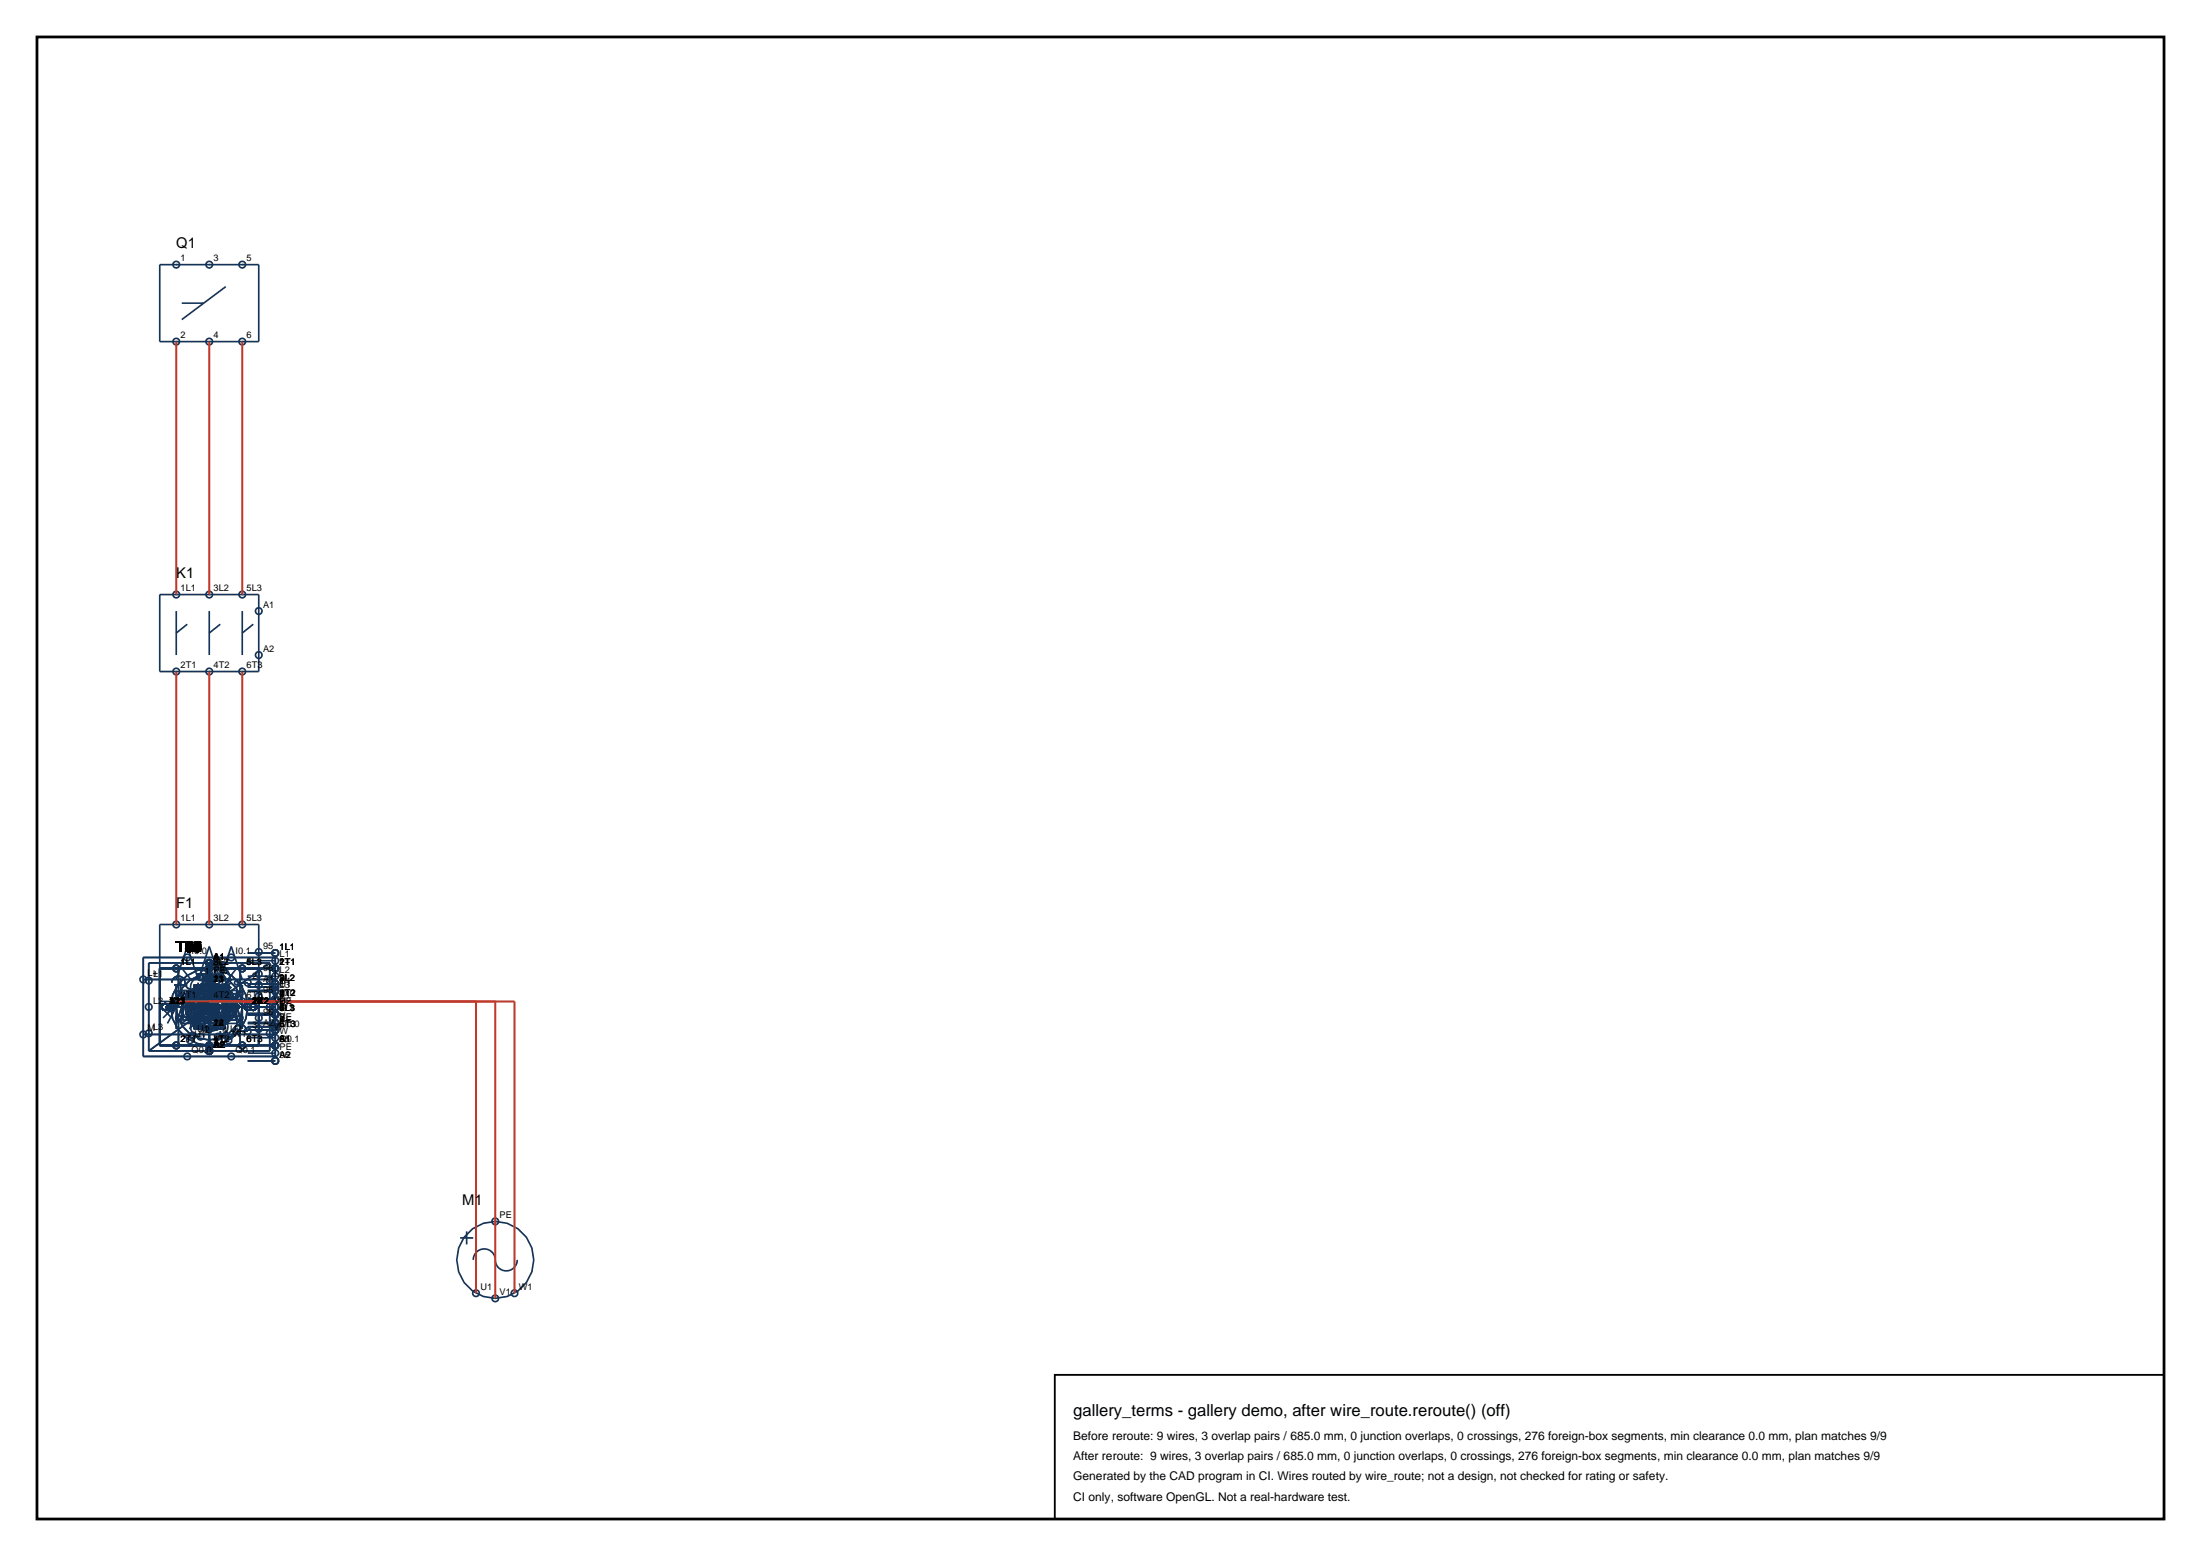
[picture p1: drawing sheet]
<svg xmlns="http://www.w3.org/2000/svg" width="420mm" height="297mm" viewBox="0 0 420 297" stroke-linecap="round" stroke-linejoin="round" font-family="sans-serif">
<path d="M7.1 7.1h405.8v282.8h-405.8z" fill="none" stroke="#000" stroke-width=".53"/>
<g fill="none" stroke="#143359" stroke-width=".32">
<path d="M30.5 50.5h18.9v14.7h-18.9zM34.7 57.9h4.2M43.1 54.7l-8.4 6.3M30.5 113.5h18.9v14.7h-18.9zM33.6 116.6v8.4M35.7 119.2l-2.1 1.6M39.9 116.6v8.4M42 119.2l-2.1 1.6M46.2 116.6v8.4M48.3 119.2l-2.1 1.6M49.4 116.6h.1M49.4 125h.1"/>
<path d="M27.3 182.8h25.2v18.8h-25.2zM27.3 187h25.2M27.3 197.4h25.2M28.4 192.2h.1M28.4 187.2h.1M28.4 197.2h.1M30.5 184.9h22M30.5 191.2h18.9M31.1 192.6l1.7 1.7M31.3 192.8a.95 .95 0 0 1 1.3 0 .95 .95 0 0 1 0 1.3M31.5 192.2h21M32.8 187.6a1.27 1.27 0 0 1 1.4-1.3 1.27 1.27 0 0 1 1.1 1.5 1.26 1.26 0 0 0 1.4 1 1.26 1.26 0 0 0 1.1-1.2"/>
<path d="M32.8 192.6l-1.7 1.7M33.2 188h2.5M33.6 188v8.4M33.6 195.4l2.1-6.3 2.1 6.3 2.1-6.3 2.1 6.3 2.1-6.3 2.1 6.3M33.6 187l2.1-6.3 2.1 6.3 2.1-6.3 2.1 6.3 2.1-6.3 2.1 6.3M34.1 184.9v4.8l-2.1 3.8M34.1 194.3v5.2M34.5 186.7v2.6M34.7 189.1h10.5v6.3h-10.5zM34.9 194.1h10.1M34.9 189.7h10.1v5h-10.1zM34.9 190.3h10.1"/>
<path d="M34.9 185.1l1.7 2.1M35.3 189.1l-3.3 6.3M35.7 190.5l-2.1 1.7a1.57 1.57 0 0 1 1.6-1.6 1.57 1.57 0 0 1 1.6 1.6M35.7 192.2a2.1 2.1 0 0 1 2.1-2.1 2.1 2.1 0 0 1 2.1 2.1M35.7 194.3h8.4M35.7 190.5v3.4l5.5 2.1M36.3 198.6h.1M36.6 189.7v5M36.8 192.2a1.58 1.58 0 0 1 1.6-1.6 1.58 1.58 0 0 1 1.5 1.6M36.8 197.7h.1M37 193.3h5.9M37 192.6l1.7 1.7"/>
<path d="M37.2 192.8a.95 .95 0 0 1 1.3 0 .95 .95 0 0 1 0 1.3M37.3 189.5l5.3 5.4M37.4 185.9h2.5M37.4 190.7v3M37.6 189.8a3.3 3.3 0 0 1 3.9-.6 3.3 3.3 0 0 1 1.6 3.8 1.7 1.7 0 0 1-2 .8 1.7 1.7 0 0 1-1.2-1.9 1.68 1.68 0 0 0-1.8-1.4 1.68 1.68 0 0 0-1.5 1.7 3.3 3.3 0 0 1 1-2.4zM37.6 190.9l2.5 2.6M37.8 189.3l4.6 2.9-4.6 2.9zM37.9 190.1a2.95 2.95 0 0 1 2-.8h3.4v5.8h-3.4a2.94 2.94 0 0 1-2.7-1.8 2.94 2.94 0 0 1 .7-3.2zM38 187a2.94 2.94 0 0 1 3-3 2.94 2.94 0 0 1 2.9 3M38 190.5l1.9 3.6 1.9-3.6M38 190.7l1 3 .9-1.9M38.3 186.5a1.89 1.89 0 0 0-1.9 1.9 1.89 1.89 0 0 0 1.9 1.9 1.89 1.89 0 0 0-1.9 1.9 1.89 1.89 0 0 0 1.9 1.9 1.89 1.89 0 0 0-1.9 1.9 1.89 1.89 0 0 0 1.9 1.9"/>
<path d="M38.3 188.4v7.6M38.3 190.5l1.6 3.4 1.7-3.4M38.7 185.9v5M38.7 193.5l2.5 2.5M38.9 188.8v6.8M39 192.5h1.9M39.1 190.5h3.8M39.1 190.7v3M39.9 192.2a1.57 1.57 0 0 1 1.6-1.6 1.57 1.57 0 0 1 1.6 1.6 1.58 1.58 0 0 1 1.6-1.6 1.58 1.58 0 0 1 1.5 1.6M39.9 192.2a2.1 2.1 0 0 0 2.1 2.1 2.1 2.1 0 0 0 2.1-2.1M39.9 183.8v16.8M39.9 192.2l2.1-1.7-2.1 3.8"/>
<path d="M39.9 188l2.5 6.7M39.9 190.3l-1.9 3.8M39.9 190.3l1.9 3.8M39.9 191.8l2.1 1.2M39.9 193.7l1.7-3h-3.1v3h3.1M39.9 190.3l-1.6 3.6M39.9 190.3l1.7 3.6M39.9 189.7l-2.1 3.8M40.1 190.9l-2.5 2.6M40.4 189.1l-3 6.3M40.4 188.4l1.6 1.7M41 184.9v10.7"/>
<path d="M41 183.8l2.1 3.4h-4.2zM41 183.8l2.1 2.9h-4.2zM41 192.6l-2.1 2.5M41.2 186.3l-1.7 2.1M41.2 192.6h-2.5l-1.7 1.7M41.2 193.5l-2.5 2.5M41.2 189.3l-4.4 2.9M41.2 188.4l-5.5 2.1M41.2 188.4v7.6M41.4 190.7v3a1.26 1.26 0 0 0-1.3-1.3 1.26 1.26 0 0 0-1.2 1.3M41.4 183.8l-2.9 1.3 2.9 1.2-2.9 1.3M41.6 186.5a1.89 1.89 0 0 1 1.9 1.9 1.89 1.89 0 0 1-1.9 1.9 1.89 1.89 0 0 1 1.9 1.9 1.89 1.89 0 0 1-1.9 1.9 1.89 1.89 0 0 1 1.9 1.9 1.89 1.89 0 0 1-1.9 1.9"/>
<path d="M41.6 188.4v7.6M41.6 188l1.7 1.7M41.8 188.2a.95 .95 0 0 1 1.3 0 .95 .95 0 0 1 0 1.3M41.8 190.7l-.9 3-1-1.9M42 196.8a1.27 1.27 0 0 0 1.4 1.3 1.27 1.27 0 0 0 1.2-1.5 1.26 1.26 0 0 1 1.3-1 1.26 1.26 0 0 1 1.2 1.2M42 188.2l.9 1.3M42 188.4l-1.6 1.7M42.4 187.2v1.6l-5.6 3.4M42.4 189.3v5.8M42.4 193h2.6M42.4 191.4h2.6M42.6 189.5l-5.3 5.4"/>
<path d="M42.9 190.1a2.1 2.1 0 0 1 1.8 1.1M42.9 186.3l-1.7 2.1M42.9 188v8.4h-5.9zM42.9 192.6l1.6 1.7M43 192.8a.95 .95 0 0 1 1.4 0 .95 .95 0 0 1 0 1.3M43.1 189.1l-8.4 6.3M43.1 197.7h.1M43.3 188l-1.7 1.7M43.6 198.6h.1M43.7 188l-7.5 8.4M43.7 188h-6.7v8.4M43.7 188v1.5"/>
<path d="M44.1 187l-7.3 5.2M44.1 188.4l-7.3 3.8M44.1 187.6l-7.3 4.6M44.5 192.6l-1.6 1.7a2.09 2.09 0 0 0 1.8-1M44.5 190.5l-7.7 1.7M45 185.1l-1.7 2.1M45.2 187.6h2.1M45.2 196.8h2.1M45.8 189.1l-2.9 6.3M45.8 184.9v4.8l-2.1 3.8M45.8 194.3v5.2M46.2 188v8.4"/>
<path d="M47.3 189.3h5.2M47.3 195.1h5.2M47.3 189.1h5.2M47.3 195.4h5.2M47.3 187.8h5.2M47.3 190.7h5.2M47.3 193.7h5.2M47.3 196.6h5.2M47.3 181.9h5.2M47.3 188.4h5.2M47.3 190.9h5.2M47.3 193.5h5.2"/>
<path d="M47.3 196h5.2M47.3 183.4h5.2M47.3 186.3h5.2M47.3 198.1h5.2M48.3 190.5l-2.1 1.7M49.4 188h.1M49.4 194.3h.1M49.4 196.4h.1M49.4 185.9h.1M49.4 199.5v-23h-18.9v23h22M49.4 190.1h.1M49.4 181.7h.1"/>
<path d="M51.5 187.2h.1M51.5 183.8v16.8h-23.1M51.5 183.8h-23.1v16.8M51.5 183.8l-23.1 16.8M51.5 197.2h.1M47.3 202.5h5.2M47.3 201h5.2M87.8 236.3h2.5M89 235v2.5M94.5 233.1h.1M90.3 240.5a2.12 2.12 0 0 1 2.3-2.1 2.12 2.12 0 0 1 1.9 2.4 2.1 2.1 0 0 0 2.3 1.8 2.1 2.1 0 0 0 1.9-2.1M94.5 247.8h.1"/>
<path d="M98.2 246.8h.1"/>
<circle cx="33.6" cy="50.5" r=".63"/>
<circle cx="39.9" cy="50.5" r=".63"/>
<circle cx="46.2" cy="50.5" r=".63"/>
<circle cx="33.6" cy="65.2" r=".63"/>
<circle cx="39.9" cy="65.2" r=".63"/>
<circle cx="46.2" cy="65.2" r=".63"/>
<circle cx="33.6" cy="113.5" r=".63"/>
<circle cx="39.9" cy="113.5" r=".63"/>
<circle cx="46.2" cy="113.5" r=".63"/>
<circle cx="49.4" cy="116.6" r=".63"/>
<circle cx="33.6" cy="128.2" r=".63"/>
<circle cx="39.9" cy="128.2" r=".63"/>
<circle cx="46.2" cy="128.2" r=".63"/>
<circle cx="49.4" cy="125" r=".63"/>
<circle cx="33.6" cy="176.5" r=".63"/>
<circle cx="39.9" cy="176.5" r=".63"/>
<circle cx="46.2" cy="176.5" r=".63"/>
<circle cx="27.3" cy="197.4" r=".63"/>
<circle cx="27.3" cy="187" r=".63"/>
<circle cx="28.4" cy="192.2" r=".63"/>
<circle cx="28.4" cy="197.2" r=".63"/>
<circle cx="28.4" cy="187.2" r=".63"/>
<circle cx="31.5" cy="192.2" r=".63"/>
<circle cx="32.6" cy="192.2" r=".63"/>
<circle cx="33.6" cy="199.5" r=".63"/>
<circle cx="33.6" cy="184.9" r=".63"/>
<circle cx="33.6" cy="191.2" r=".63"/>
<circle cx="34.1" cy="189.7" r=".52"/>
<circle cx="34.1" cy="194.3" r=".52"/>
<circle cx="35.7" cy="182.8" r=".63"/>
<circle cx="36.3" cy="198.6" r=".63"/>
<circle cx="36.8" cy="192.2" r=".42"/>
<circle cx="36.8" cy="197.7" r=".63"/>
<circle cx="36.8" cy="192.2" r=".52"/>
<circle cx="38" cy="192.2" r="3.4"/>
<circle cx="38.3" cy="197.9" r=".63"/>
<circle cx="38.3" cy="186.5" r=".63"/>
<circle cx="39.9" cy="193.3" r=".52"/>
<circle cx="39.9" cy="189.7" r=".52"/>
<circle cx="39.9" cy="194.3" r=".52"/>
<circle cx="39.9" cy="192.2" r="1.47"/>
<circle cx="39.9" cy="192.2" r="6.3"/>
<circle cx="39.9" cy="199.5" r=".63"/>
<circle cx="39.9" cy="187" r=".63"/>
<circle cx="39.9" cy="186.3" r=".63"/>
<circle cx="39.9" cy="188" r=".63"/>
<circle cx="39.9" cy="184.9" r=".63"/>
<circle cx="39.9" cy="191.2" r=".63"/>
<circle cx="39.9" cy="183.8" r=".63"/>
<circle cx="39.9" cy="196.4" r=".63"/>
<circle cx="39.9" cy="185.9" r=".63"/>
<circle cx="39.9" cy="192.2" r="7.3"/>
<circle cx="39.9" cy="188" r=".42"/>
<circle cx="39.9" cy="194.7" r=".42"/>
<circle cx="39.9" cy="192.2" r="4.6"/>
<circle cx="39.9" cy="192.2" r="3.8"/>
<circle cx="39.9" cy="192.2" r="4.2"/>
<circle cx="41" cy="185.1" r="1.26"/>
<circle cx="41" cy="185.1" r="1.68"/>
<circle cx="41.6" cy="192.2" r=".52"/>
<circle cx="41.6" cy="197.9" r=".63"/>
<circle cx="41.6" cy="186.5" r=".63"/>
<circle cx="41.8" cy="192.2" r="3.4"/>
<circle cx="43.1" cy="197.7" r=".63"/>
<circle cx="43.1" cy="192.2" r=".52"/>
<circle cx="43.6" cy="198.6" r=".63"/>
<circle cx="44.1" cy="182.8" r=".63"/>
<circle cx="45.2" cy="192.2" r=".42"/>
<circle cx="45.2" cy="187.6" r=".42"/>
<circle cx="45.2" cy="196.8" r=".42"/>
<circle cx="45.8" cy="189.7" r=".53"/>
<circle cx="45.8" cy="194.3" r=".53"/>
<circle cx="46.2" cy="199.5" r=".63"/>
<circle cx="46.2" cy="184.9" r=".63"/>
<circle cx="46.2" cy="191.2" r=".63"/>
<circle cx="47.3" cy="192.2" r=".63"/>
<circle cx="47.3" cy="187.6" r=".63"/>
<circle cx="47.3" cy="196.8" r=".63"/>
<circle cx="48.3" cy="192.2" r=".63"/>
<circle cx="49.4" cy="181.7" r=".63"/>
<circle cx="49.4" cy="188" r=".63"/>
<circle cx="49.4" cy="190.1" r=".63"/>
<circle cx="49.4" cy="194.3" r=".63"/>
<circle cx="49.4" cy="196.4" r=".63"/>
<circle cx="49.4" cy="185.9" r=".63"/>
<circle cx="51.5" cy="192.2" r=".63"/>
<circle cx="51.5" cy="197.2" r=".63"/>
<circle cx="51.5" cy="187.2" r=".63"/>
<circle cx="52.5" cy="187.8" r=".63"/>
<circle cx="52.5" cy="189.1" r=".63"/>
<circle cx="52.5" cy="181.9" r=".63"/>
<circle cx="52.5" cy="193.7" r=".63"/>
<circle cx="52.5" cy="199.5" r=".63"/>
<circle cx="52.5" cy="183.4" r=".63"/>
<circle cx="52.5" cy="186.3" r=".63"/>
<circle cx="52.5" cy="192.2" r=".63"/>
<circle cx="52.5" cy="198.1" r=".63"/>
<circle cx="52.5" cy="188.4" r=".63"/>
<circle cx="52.5" cy="193.5" r=".63"/>
<circle cx="52.5" cy="184.9" r=".63"/>
<circle cx="52.5" cy="195.3" r=".63"/>
<circle cx="52.5" cy="190.7" r=".63"/>
<circle cx="52.5" cy="196.6" r=".63"/>
<circle cx="52.5" cy="195.1" r=".63"/>
<circle cx="52.5" cy="196" r=".63"/>
<circle cx="52.5" cy="189.3" r=".63"/>
<circle cx="52.5" cy="190.9" r=".63"/>
<circle cx="35.7" cy="201.6" r=".63"/>
<circle cx="39.9" cy="200.6" r=".63"/>
<circle cx="44.1" cy="201.6" r=".63"/>
<circle cx="52.5" cy="202.5" r=".63"/>
<circle cx="52.5" cy="201" r=".63"/>
<circle cx="94.5" cy="233.1" r=".63"/>
<circle cx="90.8" cy="246.8" r=".63"/>
<circle cx="94.5" cy="240.5" r="7.3"/>
<circle cx="94.5" cy="247.8" r=".63"/>
<circle cx="98.2" cy="246.8" r=".63"/>
</g>
<path d="M33.6 65.2v48.3M39.9 65.2v48.3M46.2 65.2v48.3M33.6 128.2v48.3M39.9 128.2v48.3M46.2 128.2v48.3M33.6 191.2h64.6v55.6M90.8 191.2v55.6M94.5 191.2v56.6" fill="none" stroke="#bf382b" stroke-width=".39"/>
<path d="M201.3 262.4h211.6v27.5h-211.6z" fill="none" stroke="#000" stroke-width=".35"/>
<text font-size="3.2" x="204.8" y="270.2">gallery_terms - gallery demo, after wire_route.reroute() (off)</text>
<g font-size="2.8">
<text x="33.6" y="47.4">Q1</text>
<text x="33.6" y="110.3">K1</text>
<text x="33.6" y="173.3">F1</text>
<text x="33.6" y="181.7">T0</text>
<text x="33.6" y="181.7">T1</text>
<text x="33.6" y="181.7">T5</text>
<text x="33.6" y="181.7">T7</text>
<text x="33.6" y="181.7">T8</text>
<text x="33.6" y="181.7">T9</text>
<text x="33.6" y="181.7">T11</text>
<text x="33.6" y="181.7">T12</text>
<text x="33.6" y="181.7">T13</text>
<text x="33.6" y="181.7">T15</text>
<text x="33.6" y="181.7">T16</text>
<text x="33.6" y="181.7">T18</text>
<text x="33.6" y="181.7">T19</text>
<text x="33.6" y="181.7">T20</text>
<text x="33.6" y="181.7">T23</text>
<text x="33.6" y="181.7">T27</text>
<text x="33.6" y="181.7">T28</text>
<text x="33.6" y="181.7">T29</text>
<text x="33.6" y="181.7">T30</text>
<text x="33.6" y="181.7">T31</text>
<text x="33.6" y="181.7">T32</text>
<text x="33.6" y="181.7">T33</text>
<text x="33.6" y="181.7">T34</text>
<text x="33.6" y="181.7">T35</text>
<text x="33.6" y="181.7">T36</text>
<text x="33.6" y="181.7">T37</text>
<text x="33.6" y="181.7">T40</text>
<text x="33.6" y="181.7">T41</text>
<text x="33.6" y="181.7">T42</text>
<text x="33.6" y="181.7">T46</text>
<text x="33.6" y="181.7">T48</text>
<text x="33.6" y="181.7">T49</text>
<text x="33.6" y="181.7">T50</text>
<text x="33.6" y="181.7">T52</text>
<text x="33.6" y="181.7">T53</text>
<text x="33.6" y="181.7">T54</text>
<text x="33.6" y="181.7">T56</text>
<text x="33.6" y="181.7">T57</text>
<text x="33.6" y="181.7">T59</text>
<text x="33.6" y="181.7">T60</text>
<text x="33.6" y="181.7">T61</text>
<text x="33.6" y="181.7">T64</text>
<text x="33.6" y="181.7">T68</text>
<text x="33.6" y="181.7">T69</text>
<text x="33.6" y="181.7">T70</text>
<text x="33.6" y="181.7">T71</text>
<text x="33.6" y="181.7">T72</text>
<text x="33.6" y="181.7">T73</text>
<text x="33.6" y="181.7">T74</text>
<text x="33.6" y="181.7">T75</text>
<text x="33.6" y="181.7">T76</text>
<text x="33.6" y="181.7">T77</text>
<text x="33.6" y="181.7">T78</text>
<text x="33.6" y="181.7">T81</text>
<text x="33.6" y="181.7">T82</text>
<text x="33.6" y="181.7">T83</text>
<text x="33.6" y="181.7">T88</text>
<text x="33.6" y="181.7">T89</text>
<text x="33.6" y="181.7">T90</text>
<text x="33.6" y="181.7">T91</text>
<text x="33.6" y="181.7">T92</text>
<text x="33.6" y="181.7">T93</text>
<text x="33.6" y="181.7">T97</text>
<text x="33.6" y="181.7">T99</text>
<text x="35.4" y="181.7">24</text>
<text x="35.4" y="181.7">37</text>
<text x="35.4" y="181.7">41</text>
<text x="35.4" y="181.7">62</text>
<text x="35.4" y="181.7">10</text>
<text x="35.4" y="181.7">80</text>
<text x="36.9" y="181.7">4</text>
<text x="36.9" y="181.7">5</text>
<text x="36.9" y="181.7">6</text>
<text x="36.9" y="181.7">8</text>
<text x="36.9" y="181.7">9</text>
<text x="36.9" y="181.7">3</text>
<text x="36.9" y="181.7">7</text>
<text x="36.9" y="181.7">1</text>
<text x="36.9" y="181.7">2</text>
<text x="88.2" y="230">M1</text>
</g>
<g font-size="2.3">
<text x="204.8" y="274.8">Before reroute: 9 wires, 3 overlap pairs / 685.0 mm, 0 junction overlaps, 0 crossings, 276 foreign-box segments, min clearance 0.0 mm, plan matches 9/9</text>
<text x="204.8" y="278.7">After reroute: 9 wires, 3 overlap pairs / 685.0 mm, 0 junction overlaps, 0 crossings, 276 foreign-box segments, min clearance 0.0 mm, plan matches 9/9</text>
<text x="204.8" y="282.5">Generated by the CAD program in CI. Wires routed by wire_route; not a design, not checked for rating or safety.</text>
<text x="204.8" y="286.4">CI only, software OpenGL. Not a real-hardware test.</text>
</g>
<g font-size="1.8">
<text x="34.5" y="49.9">1</text>
<text x="40.8" y="49.9">3</text>
<text x="47.1" y="49.9">5</text>
<text x="34.5" y="64.6">2</text>
<text x="40.8" y="64.6">4</text>
<text x="47.1" y="64.6">6</text>
<text x="34.5" y="112.9">1L1</text>
<text x="40.8" y="112.9">3L2</text>
<text x="47.1" y="112.9">5L3</text>
<text x="50.2" y="116">A1</text>
<text x="50.2" y="124.4">A2</text>
<text x="34.5" y="127.6">2T1</text>
<text x="40.8" y="127.6">4T2</text>
<text x="47.1" y="127.6">6T3</text>
<text x="34.5" y="175.8">1L1</text>
<text x="40.8" y="175.8">3L2</text>
<text x="47.1" y="175.8">5L3</text>
<text x="34.5" y="184.2">1</text>
<text x="34.5" y="184.2">1L1</text>
<text x="36.6" y="182.1">I0.0</text>
<text x="39.1" y="185.9">1</text>
<text x="40.8" y="185.7">PE3</text>
<text x="40.8" y="183.2">A1</text>
<text x="40.8" y="183.2">1</text>
<text x="40.8" y="184.2">3</text>
<text x="40.8" y="184.2">3L2</text>
<text x="40.8" y="184.2">PE</text>
<text x="40.8" y="185.3">PE</text>
<text x="45" y="182.1">I0.1</text>
<text x="47.1" y="184.2">5</text>
<text x="47.1" y="184.2">5L3</text>
<text x="50.2" y="181.1">95</text>
<text x="50.2" y="185.3">96</text>
<text x="53.4" y="184.2">1</text>
<text x="53.4" y="181.3">1L1</text>
<text x="53.4" y="184.2">2T1</text>
<text x="53.4" y="182.8">L1</text>
<text x="53.4" y="185.7">L2</text>
<text x="53.4" y="184.2">L+</text>
<text x="28.2" y="186.3">L+</text>
<text x="29.2" y="186.5">L1</text>
<text x="29.2" y="191.6">L2 A13</text>
<text x="32.4" y="191.6">121</text>
<text x="32.4" y="191.6">+1</text>
<text x="32.4" y="191.6">11</text>
<text x="32.4" y="191.6">X1</text>
<text x="32.4" y="191.6">113</text>
<text x="32.4" y="191.6">A21</text>
<text x="32.4" y="191.6">+13</text>
<text x="34.5" y="190.5">2T1</text>
<text x="40.8" y="186.3">1</text>
<text x="40.8" y="187.4">13</text>
<text x="40.8" y="187.4">21</text>
<text x="40.8" y="190.5">4T2</text>
<text x="47.1" y="190.5">6T3</text>
<text x="48.1" y="191.6">22</text>
<text x="48.1" y="191.6">14</text>
<text x="48.1" y="187">2</text>
<text x="48.1" y="191.6">2K</text>
<text x="48.1" y="191.6">2-2</text>
<text x="48.1" y="191.6">2X2</text>
<text x="49.2" y="191.6">2</text>
<text x="49.2" y="191.6">K</text>
<text x="49.2" y="191.6">-</text>
<text x="49.2" y="191.6">X2</text>
<text x="50.2" y="187.4">A1</text>
<text x="50.2" y="189.5">95</text>
<text x="52.3" y="186.5">U</text>
<text x="52.3" y="191.6">VPE</text>
<text x="53.4" y="191.6">1</text>
<text x="53.4" y="188.4">1</text>
<text x="53.4" y="191.6">2</text>
<text x="53.4" y="187.2">2</text>
<text x="53.4" y="190.1">3</text>
<text x="53.4" y="187.2">3L2</text>
<text x="53.4" y="190.1">4T2</text>
<text x="53.4" y="187.8">U1</text>
<text x="53.4" y="190.3">V1</text>
<text x="53.4" y="188.4">U1</text>
<text x="53.4" y="191.6">U2</text>
<text x="53.4" y="187.8">1</text>
<text x="53.4" y="190.3">2</text>
<text x="53.4" y="188.6">L3</text>
<text x="53.4" y="191.6">U</text>
<text x="53.4" y="187.2">M</text>
<text x="53.4" y="190.1">I0.0</text>
<text x="28.2" y="196.8">ML3</text>
<text x="37.1" y="197.9">U1</text>
<text x="37.6" y="197">U12</text>
<text x="40.8" y="195.8">14</text>
<text x="40.8" y="195.8">22</text>
<text x="42.4" y="197.2">4 U2</text>
<text x="44.4" y="197.9">W1</text>
<text x="48.1" y="196.2">3</text>
<text x="50.2" y="195.8">A2</text>
<text x="50.2" y="193.7">96</text>
<text x="52.3" y="196.6">W</text>
<text x="53.4" y="194.7">3</text>
<text x="53.4" y="193">4</text>
<text x="53.4" y="196">5</text>
<text x="53.4" y="193">5L3</text>
<text x="53.4" y="196">6T3</text>
<text x="53.4" y="192.8">W1</text>
<text x="53.4" y="195.4">PE</text>
<text x="53.4" y="194.7">PE</text>
<text x="53.4" y="192.8">3</text>
<text x="53.4" y="195.4">4</text>
<text x="53.4" y="194.5">V</text>
<text x="53.4" y="197.4">W</text>
<text x="53.4" y="193">I0.1</text>
<text x="53.4" y="196">Q0.0</text>
<text x="34.5" y="198.9">2</text>
<text x="34.5" y="198.9">2T1</text>
<text x="36.6" y="201">Q0.0</text>
<text x="40.8" y="200">A2</text>
<text x="40.8" y="200">2</text>
<text x="40.8" y="198.9">4</text>
<text x="40.8" y="198.9">4T2</text>
<text x="40.8" y="198.9">V1</text>
<text x="40.8" y="200">PE</text>
<text x="45" y="201">Q0.1</text>
<text x="47.1" y="198.9">6</text>
<text x="47.1" y="198.9">6T3</text>
<text x="53.4" y="198.9">6</text>
<text x="53.4" y="198.9">A1</text>
<text x="53.4" y="201.9">A2</text>
<text x="53.4" y="198.9">95</text>
<text x="53.4" y="201.9">96</text>
<text x="53.4" y="200.4">PE</text>
<text x="53.4" y="198.9">Q0.1</text>
<text x="95.3" y="232.5">PE</text>
<text x="91.7" y="246.2">U1</text>
<text x="95.3" y="247.2">V1</text>
<text x="99" y="246.2">W1</text>
</g>
</svg>
